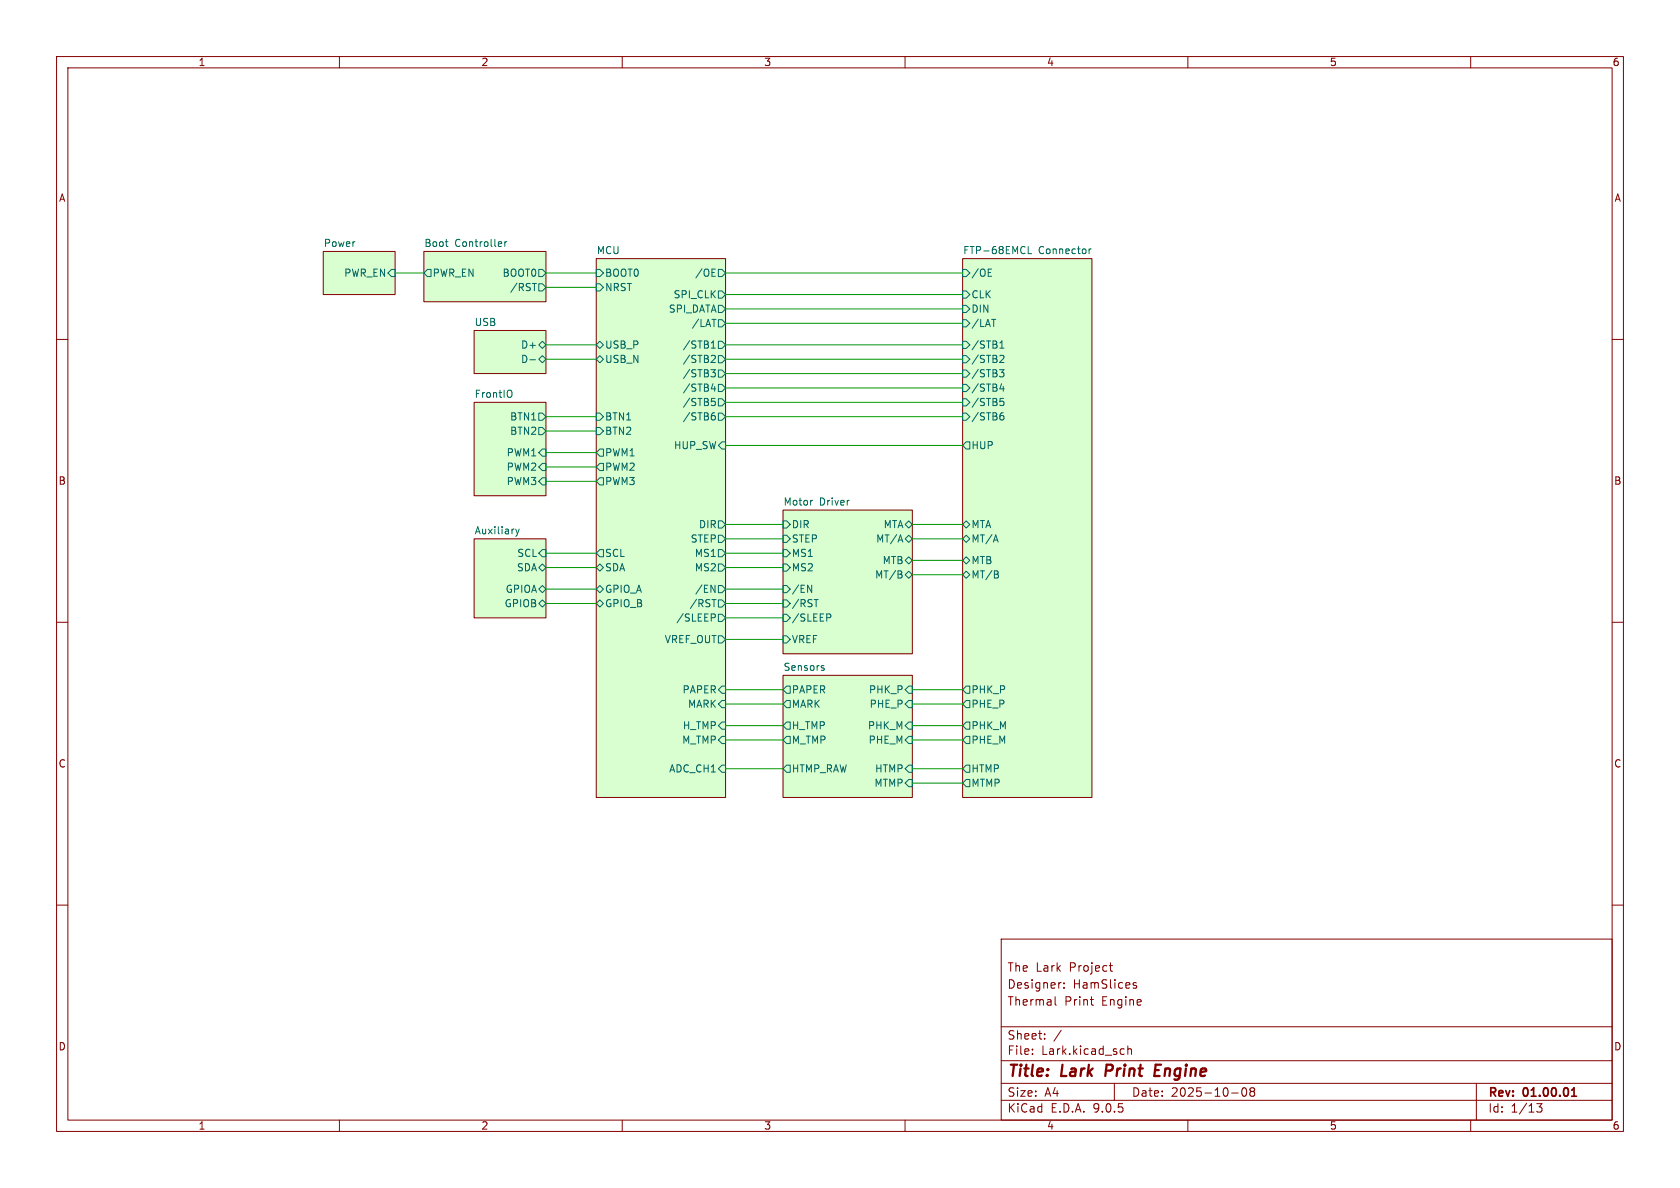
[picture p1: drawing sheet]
<svg xmlns="http://www.w3.org/2000/svg" width="297mm" height="210mm" viewBox="0 0 297 210" stroke-linecap="round" stroke-linejoin="round" font-family="sans-serif">
<g fill="none" stroke="#840000" stroke-width=".18">
<path d="M10 10h277v190h-277zM12 12h273v186h-273zM60 10v2M110 10v2M160 10v2M210 10v2M260 10v2M57.1 44.5h12.7v7.6h-12.7zM74.9 44.5h21.6v8.8h-21.6zM83.8 58.4h12.7v7.6h-12.7zM105.4 45.7h22.9v95.3h-22.9zM170.2 45.7h22.8v95.3h-22.8z"/>
<path d="M10 60h2M83.8 71.1h12.7v16.5h-12.7zM285 60h2M83.8 95.3h12.7v13.9h-12.7zM138.4 90.2h22.9v25.4h-22.9zM10 110h2M138.4 119.4h22.9v21.6h-22.9zM285 110h2M10 160h2M177 166h108v32h-108zM186.5 176.2v1.3l.2 .2M187.5 173.7h.1"/>
<path d="M188.1 174.6v.1M188.1 173.8v.1M192.7 176.7h.6M193 177.6l.3 .1M196.1 170.7h.6M196.3 170.2v1.3l.4 .2M200.9 173.8l-.4-.1-.2 .2 .1 .2 .5 .2v.3h-.6M285 160h2M60 198v2M110 198v2M160 198v2M177 194.5h108"/>
<path d="M177 191.5h108M177 187.5h108M177 181.5h108M182.5 186.3v.1M182.5 185.5v.1M184.7 183.6v.1M184.7 182.8v.1M187.6 182.1l-1.3 2M197 191.5v3M198.6 185.4l.1 .1M198.7 186.3l-.1 .1M199.4 184.9v1.5"/>
<path d="M199.4 185.5l.2-.1 .4 .1v.9M210 198v2M217.7 193.2h1.2M219.7 192.4l.2-.1a.81 .81 0 0 1 .6 .6 .81 .81 0 0 1-.3 .8l-.2 .1a.81 .81 0 0 1-.3-1.4zM221.2 192.9l-.2-.2 .2-.4 .5 .1 .1 .2-.3 .3M221.2 192.9l-.2 .3v.5l.2 .1 .5-.1 .1-.2-.1-.4-.2-.2M221.2 192.9h.3M260 198v2M261 191.5v6.5M271.7 195.1h.9l-.5 .6 .4 .1v.7l-.2 .1-.6-.1"/>
</g>
<path d="M277.8 193.8h.9M277.8 192.7l.5-.4v1.5" fill="none" stroke="#840000" stroke-width=".3"/>
<path d="M195.6 188.2l-.2 2M204.2 189.2h.7M205.3 188.2h-1l-.2 2h.9" fill="none" stroke="#840000" stroke-width=".4"/>
<g fill="#d9ffd0" stroke="#d9ffd0" stroke-width=".18">
<path d="M83.8 58.4h12.7v7.6h-12.7z"/>
<path d="M105.4 45.7h22.9v95.3h-22.9z"/>
<path d="M57.1 44.5h12.7v7.6h-12.7z"/>
<path d="M74.9 44.5h21.6v8.8h-21.6z"/>
<path d="M170.2 45.7h22.8v95.3h-22.8z"/>
<path d="M83.8 71.1h12.7v16.5h-12.7z"/>
<path d="M83.8 95.3h12.7v13.9h-12.7z"/>
<path d="M138.4 90.2h22.9v25.4h-22.9z"/>
<path d="M138.4 119.4h22.9v21.6h-22.9z"/>
</g>
<g fill="none" stroke="#006464" stroke-width=".18">
<path d="M68.6 48.3l.6-.7h.6v1.3h-.6zM75.6 47.6h.6v1.3h-.6l-.7-.6zM78.7 42.7h.5M79.1 43.6h.1M88.6 42.8l.1 .2-.6 .2M89.2 42.7v.9M89.6 42.7l-.4 .3M94.1 50.1h.7M95.2 47.6h.7l.6 .7-.6 .6h-.7zM95.2 50.2h.7l.6 .6-.6 .6h-.7zM105.4 47.6h.6l.7 .7-.7 .6h-.6zM105.4 50.2h.6l.7 .6-.7 .6h-.6z"/>
<path d="M125.9 48.8h.6M125.9 47.6h.6M125.9 56.5h.7M127 51.4h.6l.7 .7-.7 .6h-.6zM127 54h.6l.7 .6-.7 .6h-.6zM127 47.6h.6l.7 .7-.7 .6h-.6zM127 56.5h.6l.7 .7-.7 .6h-.6zM170.2 47.6h.6l.6 .7-.6 .6h-.6zM170.2 51.4h.6l.6 .7-.6 .6h-.6zM170.2 54h.6l.6 .6-.6 .6h-.6zM170.2 56.5h.6l.6 .7-.6 .6h-.6zM174.7 48.8h.6"/>
<path d="M174.7 47.6h.6M175.3 56.5h.7M181.8 43.6v1.2h.6M192.5 44v.8M192.9 44l-.4 .2M90.3 69a.9 .9 0 0 1 0 1.2M93.7 63.6h1M95.2 61l.7-.7 .6 .7-.6 .6zM95.2 73h.7l.6 .7-.6 .6h-.7zM95.2 75.6h.7l.6 .6-.6 .6h-.7zM95.9 62.9l.6 .6-.6 .6-.7-.6zM95.9 79.4h.6v1.2h-.6l-.7-.6z"/>
<path d="M105.4 61l.6-.7 .7 .7-.7 .6zM105.4 63.5l.6-.6 .7 .6-.7 .6zM105.4 73h.6l.7 .7-.7 .6h-.6zM105.4 75.6h.6l.7 .6-.7 .6h-.6zM106 79.4h.7v1.2h-.7l-.6-.6zM125.7 65.3h.8l-.5 .5 .4 .2 .1 .4-.3 .2h-.3M125.7 61.5h.8M125.7 60.6l.4-.3v1.2M125.7 68.7h.8M125.8 70.4h.6M125.9 62.8l.4 .1 .2 .3-.8 .9h.8M125.9 70.9h.3l.3 .3-.2 .4-.4 .1"/>
<path d="M126 73.5h.2l.3 .2-.1 .4-.4 .1M126.3 68.3v.9M126.3 73h-.3M127 60.3h.6l.7 .7-.7 .6h-.6zM127 62.9h.6l.7 .6-.7 .6h-.6zM127 65.4h.6l.7 .6-.7 .7h-.6zM127 67.9h.6l.7 .7-.7 .6h-.6zM127 70.5h.6l.7 .6-.7 .7h-.6zM127 73h.6l.7 .7-.7 .6h-.6zM127.6 78.1h.7v1.3h-.7l-.6-.7zM170.2 60.3h.6l.6 .7-.6 .6h-.6zM170.2 62.9h.6l.6 .6-.6 .6h-.6z"/>
<path d="M170.2 65.4h.6l.6 .6-.6 .7h-.6zM170.2 67.9h.6l.6 .7-.6 .6h-.6zM170.2 70.5h.6l.6 .6-.6 .7h-.6zM170.2 73h.6l.6 .7-.6 .6h-.6zM170.8 78.1h.6v1.3h-.6l-.6-.7zM176.7 65.3h.8l-.4 .5 .3 .2 .1 .4-.3 .2h-.3M176.8 61.5h.7M176.8 68.7h.7M176.8 60.6l.3-.3v1.2M176.8 70.4h.6M176.9 62.8l.5 .1 .1 .3-.8 .9h.8M176.9 70.9h.3l.3 .3-.1 .4-.5 .1"/>
<path d="M177 73.5h.2l.3 .2-.1 .4-.4 .1M177.4 73h-.4M177.4 68.3v.9M91.2 93.5l.3 .9M91.5 94.4l-.3 .4M91.8 93.5l-.3 .9M95.9 81.9h.6v1.3h-.6l-.7-.6zM95.9 84.5h.6v1.2h-.6l-.7-.6zM95.9 97.2h.6v1.2h-.6l-.7-.6zM95.9 99.7l.6 .6-.6 .7-.7-.7zM106 81.9h.7v1.3h-.7l-.6-.6zM106 84.5h.7v1.2h-.7l-.6-.6z"/>
<path d="M106 99.7l.7 .6-.7 .7-.6-.7zM106 97.2h.7v1.2h-.7l-.6-.6zM127 92.1h.6l.7 .6-.7 .6h-.6zM127 94.6h.6l.7 .7-.7 .6h-.6zM127 97.2h.6l.7 .6-.7 .6h-.6zM127 99.7h.6l.7 .6-.7 .7h-.6zM138.4 92.1h.7l.6 .6-.6 .6h-.7zM138.4 94.6h.7l.6 .7-.6 .6h-.7zM138.4 97.2h.7l.6 .6-.6 .6h-.7zM138.4 99.7h.7l.6 .6-.6 .7h-.7zM143.5 88.4h.2M160 92.7l.7-.6 .6 .6-.6 .6z"/>
<path d="M160 95.3l.7-.7 .6 .7-.6 .6zM160.7 98.4l.6 .7-.6 .6-.7-.6zM170.2 92.7l.6-.6 .6 .6-.6 .6zM170.2 95.3l.6-.7 .6 .7-.6 .6zM170.8 98.4l.6 .7-.6 .6-.6-.6zM95.2 104.1l.7-.6 .6 .6-.6 .7zM95.2 106.7l.7-.7 .6 .7-.6 .6zM105.4 104.1l.6-.6 .7 .6-.7 .7zM105.4 106.7l.6-.7 .7 .7-.7 .6zM125.7 103.4l.7 1.3v-1.3M125.7 108.5h.5l.3 .3-.2 .3-.6 .1M125.9 106h.7"/>
<path d="M127 112.4h.6l.7 .6-.7 .7h-.6zM127 103.5h.6l.7 .6-.7 .7h-.6zM127 106h.6l.7 .7-.7 .6h-.6zM127 108.6h.6l.7 .6-.7 .7h-.6zM138.4 103.5h.7l.6 .6-.6 .7h-.7zM138.4 106h.7l.6 .7-.6 .6h-.7zM138.4 108.6h.7l.6 .6-.6 .7h-.7zM138.4 112.4h.7l.6 .6-.6 .7h-.7zM142.8 103.4l.7 1.3v-1.3M143.9 106h.7M145.4 118.1h.3v.2l-.2 .2h-.2M145.4 117.7h.3"/>
<path d="M146.2 108.5h.4l.3 .3-.1 .3-.6 .1M159.4 101.6l.1 .2-.1 .3M159.4 101v.4M160 101.6l.7-.6 .6 .6-.6 .6zM170.2 101.6l.6-.6 .6 .6-.6 .6zM176.4 101.6l.1 .2-.1 .3M176.4 101v.4M127.6 127.6h.7v1.3h-.7l-.6-.6zM127.6 130.2h.7v1.2h-.7l-.6-.6zM127.6 123.8h.7v1.3h-.7l-.6-.6zM127.6 121.3h.7v1.3h-.7l-.6-.7zM127.6 135.3h.7v1.2h-.7l-.6-.6z"/>
<path d="M139.1 123.8h.6v1.3h-.6l-.7-.6zM139.1 121.3h.6v1.3h-.6l-.7-.7zM139.1 127.6h.6v1.3h-.6l-.7-.6zM139.1 130.2h.6v1.2h-.6l-.7-.6zM139.1 135.3h.6v1.2h-.6l-.7-.6zM160.7 130.2h.6v1.2h-.6l-.7-.6zM160.7 127.6h.6v1.3h-.6l-.7-.6zM160.7 123.8h.6v1.3h-.6l-.7-.6zM160.7 121.3h.6v1.3h-.6l-.7-.7zM160.7 135.3h.6v1.2h-.6l-.7-.6zM160.7 137.8h.6v1.3h-.6l-.7-.7zM170.8 121.3h.6v1.3h-.6l-.6-.7z"/>
<path d="M170.8 123.8h.6v1.3h-.6l-.6-.6zM170.8 127.6h.6v1.3h-.6l-.6-.6zM170.8 130.2h.6v1.2h-.6l-.6-.6zM170.8 135.3h.6v1.2h-.6l-.6-.6zM170.8 137.8h.6v1.3h-.6l-.6-.7z"/>
</g>
<g fill="none" stroke="#009600" stroke-width=".18">
<path d="M69.8 48.3h5.1M96.5 48.3h8.9M96.5 50.8h8.9M128.3 48.3h41.9M128.3 54.6h41.9M128.3 57.2h41.9M128.3 52.1h41.9M96.5 61h8.9M96.5 63.5h8.9M96.5 73.7h8.9M96.5 76.2h8.9M128.3 61h41.9"/>
<path d="M128.3 68.6h41.9M128.3 71.1h41.9M128.3 66h41.9M128.3 63.5h41.9M128.3 73.7h41.9M128.3 78.7h41.9M96.5 97.8h8.9M96.5 82.6h8.9M96.5 85.1h8.9M96.5 80h8.9M128.3 97.8h10.1M128.3 92.7h10.1"/>
<path d="M128.3 95.3h10.1M161.3 92.7h8.9M161.3 95.3h8.9M161.3 99.1h8.9M96.5 104.1h8.9M96.5 106.7h8.9M96.5 100.3h8.9M128.3 104.1h10.1M128.3 106.7h10.1M128.3 100.3h10.1M128.3 113h10.1M128.3 109.2h10.1"/>
<path d="M161.3 101.6h8.9M128.3 121.9h10.1M128.3 124.5h10.1M128.3 128.3h10.1M128.3 135.9h10.1M128.3 130.8h10.1M161.3 121.9h8.9M161.3 124.5h8.9M161.3 128.3h8.9M161.3 135.9h8.9M161.3 130.8h8.9M161.3 138.4h8.9"/>
</g>
<g font-size="2.8" fill="#840000">
<text x="178" y="190.9">Title:</text>
<text x="187.7" y="190.9">Lark</text>
<text x="196.3" y="190.9">Print</text>
<text x="205.7" y="190.9">Engine</text>
</g>
<g font-size="2.1" fill="#840000">
<text x="178" y="172">The</text>
<text x="183.1" y="172">Lark</text>
<text x="189.1" y="172">Project</text>
<text x="178" y="178">Thermal</text>
<text x="178" y="175">Designer:</text>
<text x="188.2" y="178">Print</text>
<text x="189.7" y="175">HamSlices</text>
<text x="194.8" y="178">Engine</text>
<text x="178" y="184">Sheet:</text>
<text x="178" y="186.7">File:</text>
<text x="184.1" y="186.7">Lark.kicad_sch</text>
<text x="178" y="196.9">KiCad</text>
<text x="178" y="194.1">Size:</text>
<text x="184.7" y="194.1">A4</text>
<text x="185.7" y="196.9">E.D.A.</text>
<text x="193.3" y="196.9">9.0.5</text>
<text x="200" y="194.1">Date:</text>
<text x="207" y="194.1">2025-10-08</text>
<text x="263" y="194.3">Rev:</text>
<text x="263" y="196.9">Id:</text>
<text x="267.1" y="196.9">1/13</text>
<text x="269.4" y="194.3">01.00.01</text>
</g>
<g font-size="1.8" fill="#840000">
<text x="35" y="11.9">1</text>
<text x="85" y="11.9">2</text>
<text x="135" y="11.9">3</text>
<text x="185" y="11.9">4</text>
<text x="235" y="11.9">5</text>
<text x="285" y="11.9">6</text>
<text x="10.3" y="35.9">A</text>
<text x="285.3" y="35.9">A</text>
<text x="10.3" y="85.9">B</text>
<text x="285.3" y="85.9">B</text>
<text x="10.3" y="135.9">C</text>
<text x="285.3" y="135.9">C</text>
<text x="10.3" y="185.9">D</text>
<text x="285.3" y="185.9">D</text>
<text x="35" y="199.9">1</text>
<text x="85" y="199.9">2</text>
<text x="135" y="199.9">3</text>
<text x="185" y="199.9">4</text>
<text x="235" y="199.9">5</text>
<text x="285" y="199.9">6</text>
</g>
<g font-size="1.8" fill="#006464">
<text x="57.1" y="43.7">Power</text>
<text x="74.9" y="43.7">Boot</text>
<text x="80.4" y="43.7">Controller</text>
<text x="105.4" y="45">MCU</text>
<text x="170.2" y="45">FTP-68EMCL</text>
<text x="183.6" y="45">Connector</text>
<text x="60.7" y="49.1">PWR_EN</text>
<text x="76.4" y="49.1">PWR_EN</text>
<text x="88.7" y="49.1">BOOT0</text>
<text x="90.1" y="51.7">/RST</text>
<text x="106.9" y="49.1">BOOT0</text>
<text x="106.9" y="51.7">NRST</text>
<text x="119" y="52.9">SPI_CLK</text>
<text x="122.8" y="49.1">/OE</text>
<text x="171.6" y="49.1">/OE</text>
<text x="171.6" y="52.9">CLK</text>
<text x="83.8" y="57.7">USB</text>
<text x="118.1" y="55.5">SPI_DATA</text>
<text x="122.2" y="58">/LAT</text>
<text x="171.6" y="55.5">DIN</text>
<text x="171.6" y="58">/LAT</text>
<text x="92" y="61.8">D+</text>
<text x="92" y="64.4">D-</text>
<text x="106.9" y="61.8">USB_P</text>
<text x="106.9" y="64.4">USB_N</text>
<text x="120.6" y="61.8">/STB1</text>
<text x="120.6" y="64.4">/STB2</text>
<text x="171.6" y="61.8">/STB1</text>
<text x="171.6" y="64.4">/STB2</text>
<text x="83.8" y="70.4">FrontIO</text>
<text x="120.6" y="66.9">/STB3</text>
<text x="120.6" y="69.4">/STB4</text>
<text x="120.6" y="72">/STB5</text>
<text x="171.6" y="66.9">/STB3</text>
<text x="171.6" y="69.4">/STB4</text>
<text x="171.6" y="72">/STB5</text>
<text x="90.1" y="74.5">BTN1</text>
<text x="90.1" y="77.1">BTN2</text>
<text x="106.9" y="74.5">BTN1</text>
<text x="106.9" y="77.1">BTN2</text>
<text x="120.6" y="74.5">/STB6</text>
<text x="171.6" y="74.5">/STB6</text>
<text x="89.5" y="80.9">PWM1</text>
<text x="89.5" y="83.4">PWM2</text>
<text x="106.9" y="80.9">PWM1</text>
<text x="106.9" y="83.4">PWM2</text>
<text x="119" y="79.6">HUP_SW</text>
<text x="171.6" y="79.6">HUP</text>
<text x="89.5" y="86">PWM3</text>
<text x="106.9" y="86">PWM3</text>
<text x="138.4" y="89.5">Motor</text>
<text x="144.9" y="89.5">Driver</text>
<text x="83.8" y="94.5">Auxiliary</text>
<text x="123.5" y="93.6">DIR</text>
<text x="139.9" y="93.6">DIR</text>
<text x="156.1" y="93.6">MTA</text>
<text x="171.6" y="93.6">MTA</text>
<text x="91.3" y="101.2">SDA</text>
<text x="91.3" y="98.7">SCL</text>
<text x="106.9" y="101.2">SDA</text>
<text x="106.9" y="98.7">SCL</text>
<text x="122" y="96.1">STEP</text>
<text x="122.7" y="98.7">MS1</text>
<text x="122.7" y="101.2">MS2</text>
<text x="139.9" y="96.1">STEP</text>
<text x="139.9" y="98.7">MS1</text>
<text x="139.9" y="101.2">MS2</text>
<text x="154.8" y="96.1">MT/A</text>
<text x="155.9" y="99.9">MTB</text>
<text x="171.6" y="96.1">MT/A</text>
<text x="171.6" y="99.9">MTB</text>
<text x="89.1" y="107.5">GPIOB</text>
<text x="89.3" y="105">GPIOA</text>
<text x="106.9" y="105">GPIO_A</text>
<text x="106.9" y="107.5">GPIO_B</text>
<text x="121.8" y="107.5">/RST</text>
<text x="122.8" y="105">/EN</text>
<text x="139.9" y="105">/EN</text>
<text x="139.9" y="107.5">/RST</text>
<text x="154.6" y="102.5">MT/B</text>
<text x="171.6" y="102.5">MT/B</text>
<text x="117.4" y="113.9">VREF_OUT</text>
<text x="119.5" y="110.1">/SLEEP</text>
<text x="139.9" y="110.1">/SLEEP</text>
<text x="139.9" y="113.9">VREF</text>
<text x="138.4" y="118.7">Sensors</text>
<text x="120.6" y="122.8">PAPER</text>
<text x="121.5" y="125.3">MARK</text>
<text x="139.9" y="125.3">MARK</text>
<text x="139.9" y="122.8">PAPER</text>
<text x="153.5" y="122.8">PHK_P</text>
<text x="153.6" y="125.3">PHE_P</text>
<text x="171.6" y="122.8">PHK_P</text>
<text x="171.6" y="125.3">PHE_P</text>
<text x="120.5" y="131.7">M_TMP</text>
<text x="120.6" y="129.1">H_TMP</text>
<text x="139.9" y="129.1">H_TMP</text>
<text x="139.9" y="131.7">M_TMP</text>
<text x="153.3" y="129.1">PHK_M</text>
<text x="153.5" y="131.7">PHE_M</text>
<text x="171.6" y="129.1">PHK_M</text>
<text x="171.6" y="131.7">PHE_M</text>
<text x="118.2" y="136.8">ADC_CH1</text>
<text x="139.9" y="136.8">HTMP_RAW</text>
<text x="154.6" y="136.8">HTMP</text>
<text x="171.6" y="136.8">HTMP</text>
<text x="154.5" y="139.3">MTMP</text>
<text x="171.6" y="139.3">MTMP</text>
</g>
</svg>
